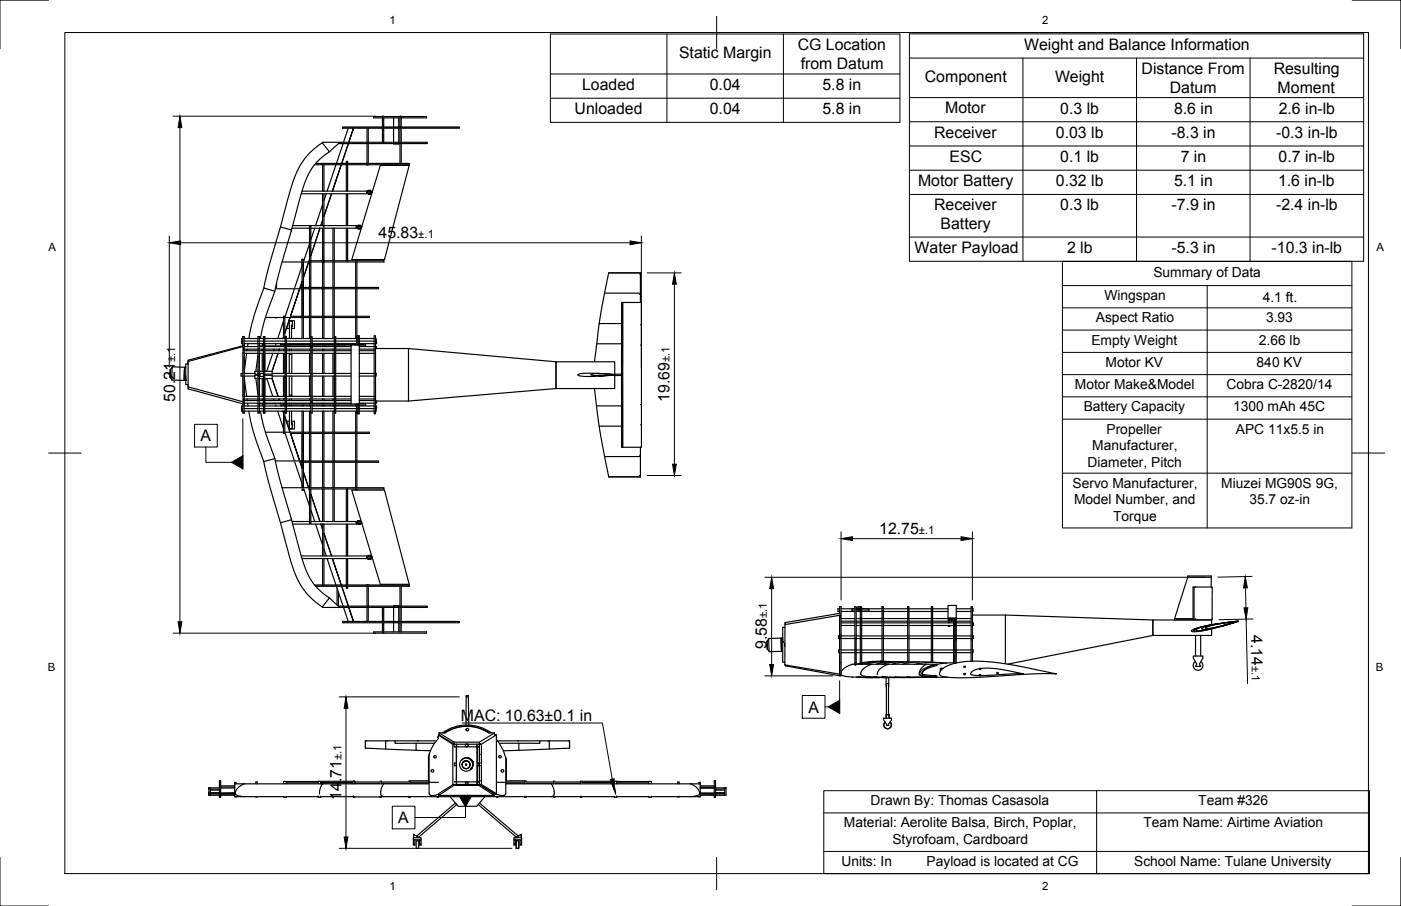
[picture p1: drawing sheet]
<svg xmlns="http://www.w3.org/2000/svg" width="432mm" height="279mm" viewBox="0 0 432 279" stroke-linecap="round" stroke-linejoin="round" font-family="sans-serif">
<!-- layer: Visible -->
<g fill="none" stroke="#000" stroke-width=".36">
<path d="M105.6 39.2h36v.3h-36zM107.3 39.5l-1.4 4.4M108.9 39.5l-1.4 4.4 1.4-4.4M113.1 39.5v4.4M113.5 39.5v4.4M117.9 35.9h-2.7v.4h2.7M117.9 39.2v-3.4h.4v3.4M117.9 39.5v4.4M118.3 35.9h13.1v.4h-13.1M118.3 39.5v4.4M121.3 36.3v2.9M121.3 39.5v4.4"/>
<path d="M122.9 36.3v2.9M122.9 39.5v4.4M123.3 35.9h.4M123.3 36.3v2.9M123.3 39.5v4.4M123.7 36.3v2.9M123.7 39.5v4.4M93.1 58.9h20v.3l-.1 .6h-20.2M97.3 50.4h28.9v.4h-29.3M99.3 44l2.2 2.8a19 19 0 0 0-8.5 12.5l-3.1 11.6-3.5-.9M99.3 44l.2-.1h5.3l-3.3 2.9M99.3 44a22.4 22.4 0 0 0-9.7 14.3l-6.9 24.6a82 82 0 0 1-4.1 13.6l-1.9 7.9"/>
<path d="M99.4 50.8v8.1M99.4 59.8v9.8M99.8 59.8v9.8h-.3M99.8 50.8v8.1M100.6 59.8l-.8 2.1M102.2 59.8l-2.4 6.9M103.5 50.8l-2.7 8.1M104.8 43.9h26.9v.4h-27.4M105.2 50.8l-2.8 8.1 2.8-8.1M105.7 44.3l-2 6.1M106.7 50.4v-.6h.4v.6M106.7 50.8v8.1"/>
<path d="M106.7 59.8v9.8M107.1 50.8v8.1M107.1 59.8v9.8M107.4 44.3l-2.1 6.1M113 59.5h.1M113.1 59.1h.1M113.1 50.8h.4M113.1 44.3v6.1M113.2 58.9l-.1 .8 .6 .2M113.5 44.3v6.1M113.7 59.7h.6M113.7 58.7h.6l-.6 .1"/>
<path d="M113.7 58.7l-.5 .2M113.7 58.8l-.4 .2a.46 .46 0 0 0 .4 .7h.6M113.7 59h.6v.6h-.6zM113.8 59.9h.4M113.8 58.8h.1M113.8 59h.1M114.2 58.8h.1M114.2 59h.1M114.3 59.7l-.6 .2M114.3 59.5h.3M114.3 59.1h.5M114.6 59.5l-3.1 10.4"/>
<path d="M114.8 59.1l-.2 .4M114.8 59.1l2.4-8.1h8.9l-7.6 29.1h-10.1l3-9.8M121.3 44.3h1.6M123.3 44.3v6.1M123.7 44.3v6.1M89.9 70.9l-3.3 10.9-1.9 8M90 70.4h5.4M90.2 69.6h9.3M95.4 69.8h.4v10.6h-.4zM95.4 75.1l-1.8 5.3M97 70.4l-1.2 3.6M98.6 70.4l-2.8 8.4"/>
<path d="M99.4 67.9l-.5 1.7M99.4 63.1l-2.1 6.5M99.5 69.6h.3v10.8h-.4l.1-10h-3.7M99.8 69.6h10v.2M102.6 70.4v10M103 70.4v10M106.7 70.4v10M107.1 70.4v10.1M109.7 70.3h.3M109.8 69.8h.2M109.8 69.8l-.1 .6h-9.9M110.6 70.5h.5"/>
<path d="M110.6 69.5l.5-.1-.5 .2M110.6 69.6h.1M110.6 69.4l-.6 .3v.7l.6 .3 .5-.2M110.6 69.6l-.5 .5 .5 .4M110.6 69.8h.5v.6h-.5zM111.1 70.3h.3M111.1 69.9h.4M111.5 69.9l-.1 .4M81.3 88.9l3.4 .9-3 8.3-1.4 6.3M81.8 97.9h5.6M84.8 97.9h.4M85.2 87.2v1.4"/>
<path d="M86.9 80.8h8.5M87.4 99.1l-1.8 5.3M89.1 98.9h1.7v2.4h-.9M89.4 97.9l-1.6 4.8M89.5 97.5h24.3v.4h-26M90.7 89l-2.8 8.5M92.4 89l-2.9 8.5 2.9-8.5M93.1 80.8v7.8M93.1 89v8.5M93.1 97.9v6.5M93.1 86.8l-.6 1.8h24.2v.4h-31.8M93.1 80h.4v.4"/>
<path d="M93.1 82l-2.2 6.6M93.5 80h-.4v.4M93.5 97.9v6.5M93.5 80.8v7.8M93.5 89v8.5M95.1 80.8l-1.6 4.8M95.4 80.4h.4v.6h-.4zM95.4 80v.4M95.4 81v7.6M95.4 89v8.5M95.4 97.9v6.5M95.8 80.4h3.6"/>
<path d="M95.8 80.8h3.6M95.8 81v7.6M95.8 89v8.5M95.8 97.9v5.9M99.4 80.4h.4v.5h-.4zM99.4 88.6v-7.7h.4v7.7M99.4 89v8.5M99.4 97.9v6.5M99.8 80.4h7.3M99.8 89v8.5M99.8 97.9v6.5M102.6 80.8v7.8"/>
<path d="M102.6 89v8.5M102.6 97.9v6.5M103 80.8v7.8M103 89v8.5M103 97.9v6.5M107.1 80.4h11.2v.4h-18.5M109.6 80.1v.3M109.6 80.8v7.8M109.6 89v8.5M109.6 97.9v6.5M110 80.1v.3M110 80.8v7.8"/>
<path d="M110 89v8.5M110 97.9v5.7M186.4 90.4h11M191.6 99.8h.2v.4h-.2zM191.6 99.8h-6.9l-1.5 11.8M191.8 93.3v44.6M192 93.3v44.6M197.1 90.8h.2M197.2 84.5h.1M197.4 93.3v-9.1h-9.8l-2.9 15.6M197.4 93.3h.3v44.6h-.3M197.4 93.3h-5.8v16.3v28.3h5.8"/>
<path d="M52.4 115h-.2v.3h.2M52.6 114l-.1 2.3M53.1 113.1a4.1 4.1 0 0 0-.1 4.1l4.3 .1M53.1 113.1l3.8 .2M53.1 113.1l-.1 4.1M56.9 113.3h.4M56.9 113.3l-.1 4M57.3 115.9v1.3M57.8 118.6l.2 .5M58 119.9l.1-.6-.1 .6 16.8 4.6 .2-.6M58 112.2h-.7v6.4h.7M58 111.6l-.2 .6"/>
<path d="M74.8 104.4h-.3v.8M74.8 103.8h.4v23.6h-.4v-3M74.8 103.8v2.9M74.8 108.7v13.5M74.8 105.2h-.4v.8h.4M74.8 115.2h-.5v.8h.5M74.8 103.8h.1M74.9 106.8v1.9M75 106.8l-.1-.2-16.9 4.5 .1 .4-.1-.4M75 107.8l-.1-1-16.9 4.7v7.8l16.9 4.6 .1-.9M75 107.1l.1 .2M75.1 107.3h-.1"/>
<path d="M75.2 103.8l.1 .6h4.2M75.2 111.6h.1M75.2 119.6h.1M75.2 105.2h4.3M75.3 116.5l.7 5.7M75.3 119.6v2.6h4.2M76 109l-.7 5.7M76.2 107.7l-.1 .5M76.4 106l-.1 .9M78.5 116h-3.2v3.6M78.9 116.7l.6 4.9M79.5 109h-4.2v6.2h3.2"/>
<path d="M79.5 115.7h-1v1h1M79.5 109.6l-.7 4.9M79.5 106h-4.2v.9h4.2M79.5 107.7h-4.2v.5h4.2M79.5 114.5h-1v.9h1M79.9 103.8v23.6M79.9 115.1v.3v-.2M79.9 115.1h1.3M79.9 116.7h1.3M79.9 111.6h.1M79.9 119.6h.1M79.9 116.1v.6"/>
<path d="M79.9 105.2h1.3M79.9 103.8h-.4v23.6h.4v-.6h1.3M79.9 116.7v5.5h1.3M79.9 106.7h.9M79.9 103.8v.6h1.3M79.9 115.1v1M79.9 115.9v-.2v.4h1.3M80 106l-.1 .6M80.8 106.9v-.6h.4v.6M80.8 107.7v.5M80.8 109v5.5M80.8 116.7v5.5"/>
<path d="M81.2 107.7v.5M81.2 109v5.5M81.2 116.7v5.5M81.2 103.8h.4v3.2h-.4zM81.2 109h-1.3v5.5M81.2 107h.4v17.1h-.4zM81.2 114.5h-1.3v.6M81.2 106h-1.3v.9h1.3M81.2 107.7h-1.3v.5h1.3M81.6 115.7h2.3v1h-2.3v5.5h6.3M81.6 111.6h.1M81.6 119.6h.1"/>
<path d="M81.6 105.2h6.3M81.6 106.7h5.8M81.6 103.8v.6h6.3M82.2 116.7l1.9 5.5M83.8 116.7l1.9 5.5M83.9 116h4M83.9 115.2h4M84.1 109l-1.9 5.5M84.5 107.7l-.2 .5M84.8 106.7v.2M85.1 106l-.1 .3M85.7 109l-1.9 5.5"/>
<path d="M86.1 107.7l-.1 .5M86.5 106.7l-.1 .2M86.7 106l-.1 .3h.8M87.4 106v.3h.4M87.4 104.4v-6.9h.4v6.9M87.4 107.7v.5M87.4 109v6.2M87.4 116v6.2M87.4 103.9l-.2 .5M87.8 106.3h-.4v.6M87.8 106.3h.1M87.8 106.7h.1"/>
<path d="M87.8 106v.9M87.8 107.7v.5M87.8 109v6.2M87.8 116v6.2M87.9 103.8h.4v3.2h-.4zM87.9 109h-6.3v5.5h2.3v.9h-2.3M87.9 107h.4v17.1h-.4zM87.9 106h-6.3v.9h6.3M87.9 107.7h-6.3v.5h6.3M88.3 106.3h7.5M88.3 106.7h7.5M88.3 104.4h7.5"/>
<path d="M88.3 116h7.5M88.3 115.2h7.5M88.3 108.2h7.5M88.3 109h7.5M88.3 106.9h7.5M88.3 107.7h7.5M88.3 105.2h7.5M88.3 106h7.5M88.4 100.9v.4h.8M89.2 116v5.8h.7v-5.8M89.2 100.8v-1.8h.9v1.8M89.2 115.2v-5.8h.7v5.8"/>
<path d="M89.2 100.2v4.2M89.2 106v.3M89.2 106.7v.2M89.2 107.7v.5M89.2 109v.4M89.9 100.2v4.2M89.9 106v.3M89.9 106.7v.2M89.9 107.7v.5M89.9 109v.4M93.1 106v.3M93.5 106v.3"/>
<path d="M95.4 106v.3M95.4 106.7v.2M95.4 107.7v.5M95.4 109v6.2M95.4 116v6.2M95.8 103.8h.4v3.2h-.4zM95.8 107h.4v17.1h-.4zM96.2 106.3h6.9M96.2 106.7h6.9M96.2 104.4h6.9M96.2 116h6.9M96.2 115.2h6.9"/>
<path d="M96.2 108.2h6.9M96.2 109h6.9M96.2 106.9h6.9M96.2 107.7h6.9M96.2 105.2h6.9M96.2 106h6.9M99.4 106v.3M99.4 106.7v.2M99.4 107.7v.5M99.4 109v6.2M99.4 116v6.2M99.8 106v.3"/>
<path d="M99.8 106.7v.2M99.8 107.7v.5M99.8 109v6.2M99.8 116v6.2M102.6 106v.3M102.6 106.7v.2M102.6 107.7v.5M102.6 109v6.2M102.6 116v6.2M103 106v.3M103 106.7v.2M103 107.7v.5"/>
<path d="M103 109v6.2M103 116v6.2M103.1 103.8h.4v3.2h-.4zM103.1 107h.4v17.1h-.4zM103.5 106.3h6.4M103.5 106.7h4.7M103.5 104.4h6.4M103.5 116h4.7M103.5 115.2h4.7M103.5 108.2h4.7M103.5 109h4.7M103.5 106.9h4.7"/>
<path d="M103.5 107.7h4.7M103.5 105.2h6.4M103.5 106h6.4M108.2 106.4h2.5v18.2h-2.5zM109.6 106v.3M109.9 106.4v-2.8h.4v2.8v-2.8h.4v2.8M110.7 106.3h2v.4h-2M110.7 104.4h4.6M110.7 116h4.6M110.7 115.2h4.6M110.7 108.2h4.6M110.7 109h4.6"/>
<path d="M110.7 106.9h4.6M110.7 107.7h4.6M110.7 105.2h4.6M110.7 106h4.6M115.7 107.5v16.2h10.2M115.7 104.4h.2v.8M115.7 115.2h.2v.8h-.2M115.7 107.5v-3.9h-.4v24h.4v-3.9M115.7 106.9h.4v.6M115.7 105.2h.4v.8h-.4M115.7 107.5h10.2M125.9 107.5l45.5 4.1v8.2l-45.5 3.9z"/>
<path d="M182.1 115.5l2.3-.3 5 .3-5.8 .3-1.2-.1zM183.2 119.8a215.8 215.8 0 0 0 4.4 27.2h9.8v-9.1M183.9 106h7.7M184.5 115.9l5.2-.4-5.5 .4M185.2 115.2h-6.2a.64 .64 0 0 0-.9 .5l1.6 .4h2.9l6.7-.6M185.3 115.2l-1.2-.1 5.6 .4M189.5 115.8h2.1M189.5 115.4h2.1M189.5 115.5v-3.9h-18.1v8.2h18.1v-4.2M191.6 106h.2v.4h-.2zM197.4 106.4h.2M197.4 100.2h.2"/>
<path d="M74.5 126v.8h.3M74.8 125.2h-.4v.8h.4M74.9 122.1v1.8M75.2 127.4h.1M75.2 126h4.3M76.1 123l.1 .5M76.3 124.3l.1 .9M76.7 126.8l1.4 6.4 3.2 9.1M79.5 126.8h-4.3l.1 .6M79.5 123h-4.2v.5h4.2M79.5 124.3h-4.2v.9h4.2M79.9 126h1.3"/>
<path d="M79.9 124.5h.9M79.9 124.6l.1 .6M80.3 126.8l1.4 6.2 3 8.4M80.8 124.3v.6h.4v-.6M80.8 123v.5M81.2 123v.5M81.2 124.1h.4v3.3h-.4zM81.2 123h-1.3v.5h1.3M81.2 124.3h-1.3v.9h1.3M81.6 126h6.3M81.6 124.5h5.8M81.8 133.3h5.6"/>
<path d="M84.3 123l.2 .5M84.8 124.3v.2M85 124.9l.1 .3M85.6 126.8l1.8 5.3M86 123l.1 .5M86.4 124.3l.1 .2M87.2 126.8l.2 .5M87.4 124.9h-.8l.1 .3M87.4 126.8v6.9h.4v-6.9M87.4 124.3v.6h.4M87.4 123v.5M87.8 133.3h26v.4h-24.3"/>
<path d="M87.8 124.9h-.4v.3M87.8 124.9h.1M87.8 124.5h.1M87.8 123v.5M87.8 124.3v.9M87.8 128.5l1.6 4.8M87.9 124.1h.4v3.3h-.4zM87.9 126.8h-6.3v.6M87.9 123h-6.3v.5h6.3M87.9 124.3h-6.3v.9h6.3M87.9 133.7l2.8 8.5M88.3 124.9h7.5"/>
<path d="M88.3 124.5h7.5M88.3 126.8h7.5M88.3 122.2h7.5M88.3 123h7.5M88.3 125.2h7.5M88.3 126h7.5M88.3 123.5h7.5M88.3 124.3h7.5M89.2 130.4v1.8h.9v-1.8M89.2 121.8v.4M89.2 123v.5M89.2 124.3v.2"/>
<path d="M89.2 124.9v.3M89.2 126.8v4.2M89.2 129.9h-.8v.4M89.9 129.9h.9v2.4h-1.7M89.9 121.8v.4M89.9 123v.5M89.9 124.3v.2M89.9 124.9v.3M89.9 126.8v4.2M93.1 124.9v.3M93.1 126.8v6.5M93.1 133.7v8.5"/>
<path d="M93.5 124.9v.3M93.5 126.8v6.5M93.5 133.7v8.5M95.4 123v.5M95.4 124.3v.2M95.4 124.9v.3M95.4 126.8v6.5M95.4 133.7v8.5M95.8 124.1h.4v3.3h-.4zM95.8 127.4v5.9M95.8 133.7v8.5M96.2 124.9h6.9"/>
<path d="M96.2 124.5h6.9M96.2 126.8h6.9M96.2 122.2h6.9M96.2 123h6.9M96.2 125.2h6.9M96.2 126h6.9M96.2 123.5h6.9M96.2 124.3h6.9M99.4 123v.5M99.4 124.3v.2M99.4 124.9v.3M99.4 126.8v6.5"/>
<path d="M99.4 133.7v8.5M99.8 123v.5M99.8 124.3v.2M99.8 124.9v.3M99.8 126.8v6.5M99.8 133.7v8.5M102.6 123v.5M102.6 124.3v.2M102.6 124.9v.3M102.6 126.8v6.5M102.6 133.7v8.5M103 123v.5"/>
<path d="M103 124.3v.2M103 124.9v.3M103 126.8v6.5M103 133.7v8.5M103.1 124.1h.4v3.3h-.4zM103.5 124.9h6.4M103.5 124.5h4.7M103.5 126.8h6.4M103.5 122.2h4.7M103.5 123h4.7M103.5 125.2h6.4M103.5 126h6.4"/>
<path d="M103.5 123.5h4.7M103.5 124.3h4.7M109.6 124.9v.3M109.6 126.8v6.5M109.6 133.7v8.5M109.9 124.6v3h.4v-3v3h.4v-3M110 127.6v5.7M110 133.7v8.5M110.7 124.5h2v.4h-2M110.7 126.8h4.6M110.7 122.2h4.6M110.7 123h4.6"/>
<path d="M110.7 125.2h4.6M110.7 126h4.6M110.7 123.5h4.6M110.7 124.3h4.6M115.7 125.2h.4v.8h-.4M115.9 126v.8h-.2M116.1 123.7v.6h-.4M183.9 125.2h7.7M184.7 131.4h6.9M191.6 124.8h.2v.4h-.2zM191.6 131h.2v.4h-.2zM197.4 124.8h.2"/>
<path d="M197.4 131h.2M81.3 142.3l1.4 6 4.7 16.5a63.1 63.1 0 0 0 4.7 14.6 20.1 20.1 0 0 0 7.2 7.8M84.7 141.4l-3.4 .9M84.7 141.4l1.9 8 3.3 10.9M84.9 142.2h31.8v.4h-24.2l.6 1.8M86.9 150.4h31.4v.4h-11.2M90.9 142.6l2.2 6.6M92.4 142.2l-2.9-8.5 2.9 8.5M93.1 150.8v.4h.4v-.4M93.1 142.6v7.8M93.5 142.6v7.8M93.5 145.6l1.6 4.8"/>
<path d="M93.6 150.8l1.8 5.3M95.4 150.8h.4v10.6h-.4zM95.4 150.8v.4M95.4 142.6v7.8M95.8 150.8h11.3M95.8 142.6v7.8M95.8 152.4l2.8 8.4M95.8 157.2l1.2 3.6M99.4 142.6v7.8M99.4 150.8v10M99.8 142.6v7.8M99.8 150.8v10"/>
<path d="M102.6 142.6v7.8M102.6 150.8v10M103 142.6v7.8M103 150.8v10M106.7 150.8v10M107.1 150.7v10.1M109.6 142.6v7.8M109.6 150.8v.4M110 142.6v7.8M110 150.8v.4M186.4 140.8h11M197.1 140.4h.2"/>
<path d="M197.2 146.6h.1M86.4 161.2l3.5-.9 4 14.5a17.2 17.2 0 0 0 7.6 9.6l-2.2 2.8M90 160.8h5.4M90.2 161.6h9.3M92.8 171.5h20.2l.1 .5v.3h-20M95.8 160.8h13.9l.1 .6v.2h-10M97.3 161.6l2.1 6.5M98.9 161.6l.5 1.7M99.4 161.6v9.9M99.4 172.3v8.1M99.5 161.6h.3v9.9M99.8 172.3v8.1"/>
<path d="M99.8 164.5l2.4 7M99.8 169.3l.8 2.2M100.8 172.3l2.7 8.1M106.7 161.6v9.9M106.7 172.3v8.1M107.1 161.6v9.9M107.1 172.3v8.1M109.7 160.9h.3M109.8 161.4h.2M110.6 160.7l.5 .1zM110.6 160.5l.5 .2M110.6 161.6h.1"/>
<path d="M110.6 160.5l-.6 .3v.7l1.1 .2-.5-.1M110.6 160.7l-.5 .4 .5 .5M110.6 160.8h.5v.6h-.5zM111.1 160.9h.3M111.1 161.3h.4M111.4 160.9l.1 .4M111.4 160.9l-3-9.7h10.1l7.6 29h-8.9l-2.4-8.1M111.5 161.3l3.1 10.4M113 171.7h.1M113.1 172.1h.1M113.7 171.5h.6M113.7 171.3l.6 .2"/>
<path d="M113.7 172.4h.6l-.6 .1M113.7 171.5h.1M113.7 171.3l-.6 .2v.8l.6 .2M113.7 171.6h.6v.6h-.6zM113.8 171.3h.4M113.8 171.3h.1M113.8 172.2h.1M114.2 171.3h.1M114.2 172.2h.1M114.3 171.5l-.3 .1a.45 .45 0 0 0-.8 .2 .45 .45 0 0 0 .5 .6M114.3 171.7h.3M114.3 172.1h.5"/>
<path d="M114.6 171.7l.2 .4M366.1 178l-4.1 13.2h5.7v-10.2h5.9v10.2h-5.1M366.1 178h7.2M366.1 178v-.4h7.2v3.4M96.9 180.4h29.3v.4h-28.9M99.3 187.2l.2 .1M101.5 184.4l3.3 2.9h-5.3M103.7 180.8l2 6.1M103.9 181.4v5.2M104.3 182.6v4.3h27.4v.4h-26.9M105.2 180.4l-2.8-8.1 2.8 8.1M105.3 180.8l2.1 6.1"/>
<path d="M105.6 191.6h36v.4h-36zM105.9 187.3l1.4 4.3M106.7 180.8v.6h.4v-.6M108.9 191.6l-1.4-4.3 1.4 4.3M113.1 180.4h.4M113.1 180.8v6.1M113.1 187.3v4.3M113.5 180.8v6.1M113.5 187.3v4.3M117.9 194.9h-2.7v.4h2.7M117.9 192v3.3h.4v-3.3M117.9 187.3v4.3"/>
<path d="M118.3 194.9h13.1v.4h-13.1M118.3 187.3v4.3M121.3 186.9h1.6M121.3 187.3v4.3M121.3 192v2.9M122.9 187.3v4.3M122.9 192v2.9M123.3 180.8v6.1M123.3 187.3v4.3M123.3 192v2.9M123.7 180.8v6.1M123.7 187.3v4.3"/>
<path d="M123.7 192v2.9M236.3 198.8h-.2v.3l.3 .1M236.3 197.8h.2M236.4 197.8v2.4M236.9 196.9a4.7 4.7 0 0 0-.3 3.3M237 196.9l.1 4.1M240.7 196.8l-3.8 .1M240.8 196.8l.1 4M241.2 198v.2M241.2 198v.1M241.2 198h.1M241.2 196.8h-.5"/>
<path d="M241.2 196.9v1.1M241.9 198.4v.8M241.9 193.4h-.7v10.8h.7M258.8 189.8v6.3h-.4v.8h.4M258.8 189.1v-2h.4v9.7h-.4v-5.7M258.8 187.7h-.5v.9h.5M259 189.8l-17.1 2.8v12.4l16.9 2.9v-11.1M259 189.8l-.1-.7-16.9 2.9 .1 .6-.1-.6M259 189.8v.8M259.2 196.8v11.6h-.4v-.6M259.2 188.6h4.3M259.2 187.7h4.3"/>
<path d="M259.2 190.8h4.3M259.2 191.6h4.3M259.2 196.1h4.3M259.2 196.9h4.3M259.2 192.1h4.3M259.2 192.9h4.3M262.5 187.8v.6h1M263.5 196.8h.4v7.6v.6l-.4 .2zM263.5 196.8v-9.7h.4v9.7M263.9 188.6h1.3M263.9 190.8h1.3M263.9 191.6h1.3"/>
<path d="M263.9 196.1h1.3M263.9 196.9h1.3M263.9 192.1h1.3M263.9 192.9h1.3M263.9 188.4h1.3M264.6 188.4h.1M264.6 187.1l.6 .4M265.2 187.1h.4v3.7h-.4zM265.2 196.8v-6h.4v6M265.2 188l-.6 .4M265.2 187.6a.65 .65 0 0 0-.8-.5 .65 .65 0 0 0-.5 .7M265.2 188.1l-.6 .3"/>
<path d="M265.6 188.6h6.2M265.6 190.8h6.2M265.6 191.6h6.2M265.6 196.1h6.2M265.6 196.9h6.2M265.6 192.1h6.2M265.6 192.9h6.2M271.8 187.1h.5v3.7h-.5zM271.8 187.7l-6.2 .1h2.2v.6h-2.2M271.8 196.8h.5M272.3 190.8v13.2h1.2M272.3 190.8h-.5v13.2"/>
<path d="M272.3 188.6h7.5M272.3 187.7h7.5M272.3 190.8h7.5M272.3 191.6h7.5M272.3 196.1h7.5M272.3 196.9h7.5M272.3 192.1h7.5M272.3 192.9h7.5M279.8 187.1h.4v3.7h-.4zM279.8 196.8h.4M280.2 190.8v13.3l-.8 .1M280.2 190.8h-.4v13.3"/>
<path d="M280.2 188.6h6.8M280.2 187.7h6.8M280.2 190.8h12M280.2 191.6h6.8M280.2 196.1h6.8M280.2 196.9h6.8M280.2 192.1h6.8M280.2 192.9h6.8M287 190.8v13.4M287 187.1h.4v3.7h-.4zM287 196.8h.4M287.4 190.8v13.4"/>
<path d="M287.4 188.6h4.8M287.4 187.7h4.8M287.4 191.6h4.9M287.4 196.1h6.5M287.4 196.9h6.5M287.4 192.1h6.5M287.4 192.9h6.5M292.2 190.6h2.5v.2h-2.5zM292.2 190.6v-3.9h2.5v3.9M292.3 190.8v1.3M292.3 192.9v.3h.4v-.3M292.3 190.8h1.3v.3h-1.3z"/>
<path d="M292.7 191.6h1.2M292.7 191.1v1M293.3 191.1v.5M293.9 197.3v7.1M294.7 197.3h-.8v-6.4h.4v13.5v-13.5h.4v13.5M294.7 190.9l-1.1-.1v.3h.3M294.7 188.6h4.6M294.7 187.7h4.6M294.7 190.8h4.6M294.7 191.6h4.6M294.7 196.1h4.6M294.7 196.9h4.6"/>
<path d="M294.7 192.1h4.6M294.7 192.9h4.6M299.3 197.3h.4v6.6M299.7 187.7h.2v.9h-.2M299.7 189.7v-2.6h-.4v16.8M299.7 196.1h.3v.8h-.3M299.7 192.1h.3v.8h-.3M309.9 189.7h-10.2v7.6M355.3 191.2h18.1v1.5l-3.9 .8-2.1 .8a.3 .3 0 0 0-.2 .4 .3 .3 0 0 0 .5 .1l2.5-.2 3.2-.7v2.1h-18.1zM362 190.8h5.7M368 194.3l2.8-1.1 4.7-.9-4.2 .8-2.3 .8a.34 .34 0 0 0-.4 .4 .34 .34 0 0 0 .6 .2l1.9-.1 4.6-1.1-4.6 1.1-2.5 .3a.36 .36 0 0 1-.5 0 .36 .36 0 0 1-.1-.4zM368 181v10.2h.5v-.4"/>
<path d="M368.5 196v6.3M370.1 196v6.3M371.6 193.5l3.5-1 6.2-.9-5.6 1.7-3.3 .5a.49 .49 0 0 1-.8-.2zM375.7 193.3l-2.3 .6M381.1 191.6l-7 1-3 .8a.52 .52 0 0 0-.7 .6l1.2 .1 2.1-.3 7.4-2.1-5.4 1.6M381.2 191.6l-7.8 1.1M381.3 191.6h.1M381.3 191.6l-5.6 1.7-3.3 .5a.49 .49 0 0 1-.8-.2l1.1-.6 2.4-.5 6.2-.9M381.4 191.7l-5.3 1.5M381.4 191.6h.3l-5.5 1.6M381.7 191.6h-.1M143.7 214.9h.6"/>
<path d="M143.7 214.9v-.4h.6l.2 9.1M143.7 214.9l-.1 8.7M236.4 200.2h.1M236.6 200.2l.5 .8M241.2 200.8l-4.1 .2M241.9 205l.2 .1M241.9 205.1h.2M242.1 205.3h.1M242.1 205.1v.2M242.1 205.1v.2l16.7 3.1M258.8 200.4h-.3v.9h.3M258.8 204.4h.1"/>
<path d="M259.2 208.1l2.2 .6 4 .1M259.2 201.3h4.3M259.2 200.4h4.3M263.5 204.9a5.1 5.1 0 0 0-4.3 2.3M263.9 201.3h1.3M263.9 200.4h1.3M263.9 204.9h4.8M264 208.8h.3M264.1 208.8l4.9 .2M264.5 208.7l6.7 .3M265.1 204.9l.1-8.1h.4v8.1M265.2 204.5l-1.2 .4"/>
<path d="M265.6 201.3h6.2M265.6 200.4h6.2M265.9 208.8h2.7M267.9 208.7l5.8 .3M268.7 204.9l-2.3 1.1-.7 .7-.4 .8 .1 .6 .4 .2 2.5 .5M268.7 204.9h5.1M268.9 208.8h1.6M269.3 208.7l6.6 .3M271 208.8h2.5M271.4 204l-3.4 .3-2.4 .5M271.4 203.9h.4v.4h-.4zM271.7 203.9l-3.2 .1-2.9 .4"/>
<path d="M271.8 203.9h.1M271.9 208.6l2.5 .3h4.6M272.3 203.9l2.1 .1M272.3 201.3h7.5M272.3 200.4h7.5M273.1 209l.1 2.8M273.2 211l.3-.2 .4 .2M273.2 211v9.4M273.8 211v9.4M273.9 209l-.1 2.8M274.2 208.8h6.5M275.6 204.1l-5.5 .1-3.3 .7"/>
<path d="M275.9 208.7l7.3 .2M277.5 204.3l-.4 .1M278.2 204.1l-4.9 .1-3.3 .7M279.4 204.1l-4.4 .2-3.1 .6M279.5 208.7l2.7 .2 5.3-.1M280.2 201.3h6.8M280.2 200.4h6.8M283.4 204.1l-4.5 .1-4 .7M285.5 204.9h-9.4a4.9 4.9 0 0 0-5.7 2.7l.1 .4M285.5 204.9l-1.4 1.1-.6 .9-.2 .8 .1 .5 .5 .3 1.6 .3h-4.2M285.5 204.9h3.2v.4l-3.2 1-1.2 .9-.2 .6 1.2 .3 3.4 .3v.4l-3.8-.3-1.1-.3-.3-.4 .3-.8 1.2-.9 3.7-1.2M285.5 208.8h2.3"/>
<path d="M287.4 201.3h6.5M287.4 200.4h6.5M287.9 208.3h.4v.4h-.4zM288.4 204.3l-5.1-.2-5.2 .8M289.9 206.1v.9v-.9h.7M290.3 206.4l1.2-.9 2.1-.8 3-.6 2.4-.2a102.8 102.8 0 0 1 23.6 3.3l2.9 .6h-7l-19.4 1.2-7.3-.2a2.09 2.09 0 0 1-2.3-.9l.2-.7zM291.7 204.5l-5.4-.2-4.3 .6M294.7 201.3h4.6M294.7 200.4h4.6M294.9 204.4l-3.8 .1a8.8 8.8 0 0 0-6.5 2.5l-.3 .6a.83 .83 0 0 0 1.1 .9l2.2 .3h4.4M297.1 205.5h.4v.3h-.4zM297.1 207.7h.4v.4h-.4z"/>
<path d="M299.4 207.2l.8-.5 1.3-.4 2.9-.3 3.9 .4 7.1 1.4-13.1 .6-2.6-.2a.49 .49 0 0 1-.5-.4 .49 .49 0 0 1 .2-.6zM299.7 200.4h.2v.9h-.2M301.8 208h.4v.4h-.4zM301.8 206.1h.4v.4h-.4zM307.2 207.4h.4v.4h-.4zM309.9 204.7v-15l45.4 1.5v4.8l-44.7 8.8M367.8 202.3h2.9v.6l-1 1.9 .4 .7h-1.7l.5-.7-1.1-1.9zM368.4 204a1.49 1.49 0 0 0-.3 2.2 1.49 1.49 0 0 0 2.2 0 1.49 1.49 0 0 0-.2-2.2M113 228.5h.1M118.9 228.5v2.5M121.8 228.5v.7h12.1M128.2 229.2v2.2l4.5 .1"/>
<path d="M132.2 232.7v8.6h2.9M134.5 228.5h-21.9v2.2l15.6 .7M134.9 227.3l.2 .2M135.1 227.1l-.2 .2M135.1 227.5h.1M135.1 226.7v1a12.9 12.9 0 0 0-3 5.6v7.5M135.3 226l4.7 2.9v.6l-4.7-2.9zM135.3 226h1.9a12.1 12.1 0 0 1 13.4 0h1.8M135.6 226.8v.1M139 228.9l1 .6v.7M139.6 229.6v12.4h.6M140 228.9h7.8"/>
<path d="M140.1 235.3v.8M140.7 236.1v4.7M140.7 230.3h6.3v10.8h-6.3zM140.7 229.5v.8h-.7M140.7 230.6v4.7M140.7 235.3h-.6v.8h.6M140.7 232.3v.2M142.2 234.4a2.03 2.03 0 0 1 2.9-.2 2.03 2.03 0 0 1 .1 2.9M142.8 235a1.2 1.2 0 0 1 1.7 0 1.2 1.2 0 0 1 0 1.7M143.3 224h-.3M143.5 229.5h.8v.8h-.8zM143.5 235.7h.3l-.1 .3"/>
<path d="M144.4 233.7l.8 .5 .5 .8M144.5 224h.1M144.6 224h.6M145.2 237.1l-.1 .2M145.6 234.7l.1 .2M145.6 236.6l-.7 .8M145.6 236.6h.1M145.6 236.5l-.4 .6M145.6 236.5h.1M147 229.5v.8M147 236.1h.7M147 232.1h.1"/>
<path d="M147 230.3h.8v10.8M147 230.6l.1 4.7M147 235.3h.6M147 232h.1M147.1 236.1l-.1 4.7M147.7 235.3l-.1 .8M147.7 235.3v.8M147.8 229.5v12.4h.6l4.6 2.9M148 229.3l-.2 .2v.8h-.8M148 229.3l-.2 .2M148.4 229.5v12.4M150.9 226a12.5 12.5 0 0 0-14 0"/>
<path d="M151.4 226a12.8 12.8 0 0 0-15 0M152.4 226v.6h.6l-4.6 2.9h-.6l.2-.2M152.4 226l-4.6 2.9v.6l-8.2 .1-4.5-2.9h.3M153 226.6v18.2h-.2M153 228.1a14.5 14.5 0 0 1 2.9 5.6M153 227.4h.1M153.1 227.4l-.1 .1M153.3 228.5h22.2v2.2l-20.4 .8M155.9 233.7l.2 .4v6.7M155.9 233.7l-.1 11.2-.3 .3-1 .1-2.3-.5M159.9 229.2v2.2M166.4 228.5v.7h-12.5"/>
<path d="M169.3 228.5v2.5M175.1 228.5h.1M272.4 221.5h2.3v.6l-1 1.4 .2 .3h-.7l.2-.3-1-1.4zM273.1 220.4h1v1.1v-1.1h-1v1.1zM274.3 222.7a1.17 1.17 0 0 1 .1 1.7 1.17 1.17 0 0 1-1.7 0 1.17 1.17 0 0 1 .1-1.7M64.4 242.9v.1M64.4 243.1v2.1M64.4 242.9l.4 .1M64.4 244.2v.4M64.4 244.9l-.1 .4h3.3M64.8 243.1v2.1M64.8 244.6h2.8"/>
<path d="M64.8 243.7h2.8M64.8 244.5h2.8M64.8 244.9h2.8M64.8 243.4h2.8M67.6 240.8h.4v5.1h-.4zM67.6 243h-3.3l.1 .4M68 244.6h4.3h-4.3M68 243h4.3M68 245.3h4.3M68 242.7h4.3M68 242.3h4.3M68 244.9h4.3"/>
<path d="M72.3 241.7v-.4h.4v.4M72.7 245.6v.1M72.7 245.7h2.6M75.3 241.7h-3v4h.4M75.3 241.7h24.1a5 5 0 0 0-.9 3.2M75.3 241.7a3.3 3.3 0 0 0-2.7 3.2 8.4 8.4 0 0 0 5.4 .8h.9M78.9 241.7v-.5h.4v.5M78.9 245.6v.2l.4-.1M79.3 245.7h8.1M87.4 245.6v.2h.8v-.1M88.2 241h-.8v.7M88.2 241v.7"/>
<path d="M88.2 245.7h9.8M88.2 241h9.8M88.2 241.4h9.8M98 245.4v.4h.8v-.2M98.3 241h-.3v.7M98.8 241v.7M98.8 245.7h10.1M98.8 241.3h9.7M98.8 241.4h9.7M99.4 241.7h18.9M108.8 241.6v.1M108.9 245.5v.3h.4"/>
<path d="M108.9 240.9h.4v.8M108.9 240.9h.6v.3M108.9 240.9l-10.6 .1M108.9 241.2h-.4v.4h.4M108.9 245.4v.4h8.2v-.2M109.3 245.8h.1M109.3 241.2h7.8M109.3 241.6h7.8M117.1 240.9h.4v.8M117.5 245.6v.3l-.4-.1M117.5 241.2h8.5M117.5 245.7h.8"/>
<path d="M117.5 241.6h8.5M118.3 245.7h7.7M126 245.6v.3h.4v-.3M126.4 241v.7M126.4 241.2h5.8M126.4 241.5h5.8M127.4 259h.5v1.4h-.5zM127.4 259v-.7h2.4v.7M127.5 258.3v-1l1.7 1M127.9 259h1.4M128.3 259.3h.8v2.3h-.8zM128.4 257.8l12-10.1 .4 .4-11.8 10.1"/>
<path d="M129.3 259h.5v1.4h-.5zM132.1 241.2v.3M132.2 240.8h-6.2v.2M132.2 241.7h-13.9a2.99 2.99 0 0 0-.6 3.8l.6 .2M132.2 241.3v3.4M134.7 245.7v.2h.4v-.2M138.7 245.7l2.5 2.9h5.7l2.6-2.9M139.6 242l-4.5 2.8M139.8 242v.2l-4.6 3.1v-.3l-2.3 .3-.4-.2-.2-.4M139.8 242.2h7.8M140.1 241.1h.6v.8M140.1 241.9h.6"/>
<path d="M140.2 241.9v.1M140.7 240.8h.1M140.7 241.9h6.3M143.5 241.1h.8v.8h-.8zM143.5 241.9h.8M143.9 245.7h.4M143.9 245.7l-17.5 .1M143.9 245.7h.2v-.4v.4h.2M144.3 245.7h17.5M147 241.9h.8l4.6 2.9M147 240.8h.1M147.4 248.1l11.8 10.1"/>
<path d="M147.6 241.9v.3l4.7 3.1M147.8 241.1v.8l4.3 2.7M147.8 241.1h-.8v.8M147.8 247.7l11.9 10.1M149.9 243.3h.1M152.3 244.8v.5h-17.1M153 241.3h2.9M153 245.7v.2h.4v-.2M155.9 240.8h6.3v.2M155.9 241.7h14a3.1 3.1 0 0 1 .5 3.8l-.5 .2h-7.7M155.9 241.2h5.9M155.9 241.5h5.9"/>
<path d="M156.1 241.2v.3M158.4 259h.5v1.4h-.5zM158.4 259v-.7h2.4v.7M158.9 259h1.4M158.9 258.3l1.8-1v1M159.1 259.3h.8v2.3h-.8zM160.3 259h.5v1.4h-.5zM161.8 241v.7M162.2 245.6v.3h-.4v-.3M162.2 241.2h8.4M162.2 241.6h8.4M169.9 241.7h18.8"/>
<path d="M169.9 245.7h.7M171 245.6v.3h-.4v-.3M171 240.9h-.4v.8M171 245.7h7.9M171 241.2h7.9M171 241.6h7.9M179.3 245.5v.3h-.4v-.2M179.3 245.7h10M179.3 241.3h10M189.3 241v.7M189.9 240.9h-11v.8M189.9 241h.2v.7"/>
<path d="M189.9 240.9v.1M190.1 245.4v.4h-.8v-.2M190.1 245.7h9.8M190.1 241h9.8M190.1 241.4h9.8M199.9 241h.8v.7M199.9 241v.7M200.7 245.7h8.2M200.7 245.6v.2h-.8v-.1M208.9 241.7v-.5h.4v.5M209.3 245.6v.2l-.4-.1M212.9 241.7h2.9v4h-.4"/>
<path d="M212.9 241.7h-24.2a4.7 4.7 0 0 1 1 3.2M212.9 241.7a3.3 3.3 0 0 1 2.7 3.2 8.4 8.4 0 0 1-5.4 .8h-.9M212.9 245.7h2.5M215.4 241.7v-.4h.4v.4M215.4 245.6v.1M215.8 243h4.3M215.8 245.3h4.3M215.8 242.7h4.3M215.8 242.3h4.3M215.8 244.6h4.3M215.8 244.9h4.3M220.1 240.8h.4v5.1h-.4z"/>
<path d="M220.5 243h3.3v2.3h-3.3M220.5 244.6h2.9M220.5 243.7h2.9M220.5 244.5h2.9M220.5 244.9h2.9M220.5 243.4h2.9M223.4 243.1v2.1M223.8 242.9v.1M223.8 242.9l-.4 .1M127.4 260.4v.2h.5v-.2M129.3 260.4v.2h.5v-.2M158.4 260.4v.2h.5v-.2"/>
<path d="M160.3 260.4v.2h.5v-.2"/>
<circle cx="113.9" cy="58.9" r=".22"/>
<circle cx="110.8" cy="69.7" r=".22"/>
<circle cx="110.8" cy="161.5" r=".22"/>
<circle cx="113.9" cy="172.3" r=".22"/>
<circle cx="264.6" cy="187.8" r=".24"/>
<circle cx="133.3" cy="237.7" r=".41"/>
<circle cx="134.1" cy="233.4" r=".39"/>
<circle cx="143.6" cy="235.8" r=".18"/>
<circle cx="143.6" cy="235.8" r="1.25"/>
<circle cx="143.6" cy="235.8" r="1.2"/>
<circle cx="143.7" cy="235.8" r="2.02"/>
<circle cx="144" cy="225" r=".41"/>
<circle cx="154.1" cy="233.4" r=".39"/>
<circle cx="154.9" cy="237.7" r=".41"/>
</g>
<g fill="#000">
<circle cx="113.7" cy="59.7" r=".18"/>
<circle cx="113.8" cy="59.6" r=".18"/>
<circle cx="114.2" cy="59.6" r=".18"/>
<circle cx="110.6" cy="70.5" r=".18"/>
<circle cx="81.3" cy="88.9" r=".18"/>
<circle cx="57.3" cy="117.2" r=".18"/>
<circle cx="79.9" cy="115.7" r=".18"/>
<circle cx="79.9" cy="115.4" r=".18"/>
<circle cx="79.9" cy="114.5" r=".18"/>
<circle cx="110.3" cy="104.4" r=".18"/>
<circle cx="110.3" cy="105.2" r=".18"/>
<circle cx="110.3" cy="106" r=".18"/>
<circle cx="110.3" cy="106.3" r=".18"/>
<circle cx="110.3" cy="124.9" r=".18"/>
<circle cx="110.3" cy="126.8" r=".18"/>
<circle cx="110.3" cy="125.2" r=".18"/>
<circle cx="110.3" cy="126" r=".18"/>
<circle cx="110.6" cy="160.7" r=".18"/>
<circle cx="113.7" cy="172.4" r=".18"/>
<circle cx="113.8" cy="172.4" r=".18"/>
<circle cx="113.8" cy="171.6" r=".18"/>
<circle cx="114.2" cy="171.6" r=".18"/>
<circle cx="114.2" cy="172.4" r=".18"/>
<circle cx="241.2" cy="198" r=".18"/>
<circle cx="242" cy="192" r=".18"/>
<circle cx="263.9" cy="187.7" r=".18"/>
<circle cx="263.9" cy="187.8" r=".18"/>
<circle cx="294.3" cy="196.1" r=".18"/>
<circle cx="294.3" cy="192.9" r=".18"/>
<circle cx="294.3" cy="191.1" r=".18"/>
<circle cx="294.3" cy="191.6" r=".18"/>
<circle cx="294.3" cy="196.9" r=".18"/>
<circle cx="294.3" cy="192.1" r=".18"/>
<circle cx="381.4" cy="191.6" r=".18"/>
<circle cx="381.4" cy="191.7" r=".18"/>
<circle cx="250.2" cy="206.4" r=".18"/>
<circle cx="265.6" cy="204.4" r=".18"/>
<circle cx="294.3" cy="200.4" r=".18"/>
<circle cx="294.3" cy="201.3" r=".18"/>
<circle cx="119.3" cy="228.5" r=".18"/>
<circle cx="128.7" cy="228.5" r=".18"/>
<circle cx="140" cy="229.5" r=".18"/>
<circle cx="142.8" cy="235" r=".18"/>
<circle cx="143.5" cy="235.7" r=".18"/>
<circle cx="144.5" cy="236.7" r=".18"/>
<circle cx="145.7" cy="234.9" r=".18"/>
<circle cx="147.8" cy="232.6" r=".18"/>
<circle cx="147.8" cy="236.1" r=".18"/>
<circle cx="147.8" cy="235.3" r=".18"/>
<circle cx="159.5" cy="228.5" r=".18"/>
<circle cx="168.9" cy="228.5" r=".18"/>
<circle cx="108.9" cy="240.9" r=".18"/>
<circle cx="147.8" cy="240.8" r=".18"/>
</g>
<!-- layer: FD_Dimensions -->
<g fill="none" stroke="#000" stroke-width=".31">
<path d="M53.4 35.8h62.4M55.5 39.3v152.4M52.2 72.8v40.4M55.7 74.9h138.5M197.7 72.8v40.5M199.5 84.2h10.5M207.9 87.7v55.5M199.5 146.6h10.5M235.7 178h135.5M259.2 164v21M262.7 166.1h33.5M299.7 164v21"/>
<path d="M385.9 177.8l-10.5 .2M53.4 195.3h62.4M237.8 181.5v23.4M383.9 181.3l.1 6.1M384.1 190.9l.4 20M386.2 190.9l-10.5 .2M104.5 214.9h37.1M106.6 218.4v39.7M235.7 208.4h21M104.5 261.6h53.3"/>
</g>
<g fill="#000" stroke="#000" stroke-width=".31">
<path d="M55.5 35.8l.5 3.5h-1.1zM52.2 74.9l3.5-.6v1.2zM194.2 74.3l3.5 .6-3.5 .6zM207.9 84.2l.5 3.5h-1.1zM207.3 143.2h1.1l-.5 3.4zM259.2 166.1l3.5-.6v1.2zM296.2 165.5l3.5 .6-3.5 .6zM54.9 191.7h1.1l-.5 3.6zM237.8 178l.6 3.5h-1.2zM383.8 177.8l.7 3.5h-1.2zM383.4 187.5l1.2-.1-.5 3.5zM106.6 214.9l.6 3.5h-1.1z"/>
<path d="M237.2 204.9h1.2l-.6 3.5zM106.1 258.1h1.1l-.6 3.5z"/>
</g>
<!-- layer: Leaders -->
<path d="M188.1 240.4l1.2-.2v3.5z" fill="#000" stroke="#000" stroke-width=".31"/>
<path d="M142.4 223h43.3l3 17.3" fill="none" stroke="#000" stroke-width=".31"/>
<path d="M60 130.9h7v7h-7zM63.5 137.9v4.7h7.9M74.8 129.1v15.6M247.3 214.5h7v7h-7zM254.3 218h1M258.8 210v10.1M120.9 248.6h7v7h-7zM143.5 248.8v3.3h-15.6" fill="none" stroke="#000" stroke-width=".31"/>
<path d="M71.4 142.6l3.4-2.1v4.1zM255.3 218l3.5-2v4zM141.4 245.3h4.1l-2 3.5z" fill="#000" stroke="#000" stroke-width=".31"/>
<!-- layer: Custom Tables -->
<g fill="none" stroke="#000" stroke-width=".31">
<path d="M169.6 10.5h107.8v27.2h-107.8zM205.5 10.5v27.2M241.4 10.5v27.2M280.3 10.4h140v70.2h-140zM280.3 17.9h140M315.3 17.9v62.7M350.3 17.9v62.7M385.3 17.9v62.7M169.6 22.8h107.8M169.6 30.3h107.8M280.3 30.1h140M280.3 37.5h140"/>
<path d="M280.3 45h140M280.3 52.5h140M280.3 60h140M280.3 73.1h140M327.4 80.6h89.3v82.2h-89.3zM327.4 88.1h89.3M327.4 94.9h89.3M372.1 88.1v74.7M327.4 101.8h89.3M327.4 108.7h89.3M327.4 115.5h89.3M327.4 122.4h89.3"/>
<path d="M327.4 129.3h89.3M327.4 145.9h89.3M253.9 243.8h168.2v25.6h-168.2zM253.9 250.7h168.2M338 243.8v25.6M253.9 262.6h168.2"/>
</g>
<!-- layer: BORDER -->
<path d="M15 0h-15v15M20 10h401.8v259.4h-401.8zM220.9 5v10M416.8 0h15v15M15 139.7h10M416.8 139.7h10M0 264.4v15h15M220.9 264.4v10M431.8 264.4v15h-15" fill="none" stroke="#000" stroke-width=".31"/>
<g font-size="4.9">
<text x="209.3" y="17.9">Static Margin</text>
<text x="245.9" y="15.5">CG Location</text>
<text x="315.6" y="15.4">Weight and Balance Information</text>
<text x="246.8" y="21.4">from Datum</text>
<text x="351.9" y="22.8">Distance From</text>
<text x="392.6" y="22.8">Resulting</text>
<text x="179.4" y="27.7">Loaded</text>
<text x="218.8" y="27.7">0.04</text>
<text x="253.5" y="27.7">5.8 in</text>
<text x="285.1" y="25.3">Component</text>
<text x="325.2" y="25.2">Weight</text>
<text x="360.6" y="28.6">Datum</text>
<text x="393.8" y="28.6">Moment</text>
<text x="177.1" y="35.2">Unloaded</text>
<text x="218.8" y="35.2">0.04</text>
<text x="253.5" y="35.2">5.8 in</text>
<text x="291.3" y="35">Motor</text>
<text x="326.8" y="35">0.3 lb</text>
<text x="361.9" y="35">8.6 in</text>
<text x="394.1" y="35">2.6 in-lb</text>
<text x="287.9" y="42.5">Receiver</text>
<text x="325.4" y="42.5">0.03 lb</text>
<text x="361.1" y="42.5">-8.3 in</text>
<text x="393.3" y="42.5">-0.3 in-lb</text>
<text x="292.7" y="50">ESC</text>
<text x="326.8" y="49.9">0.1 lb</text>
<text x="363.9" y="49.9">7 in</text>
<text x="394.1" y="49.9">0.7 in-lb</text>
<text x="283" y="57.4">Motor Battery</text>
<text x="325.4" y="57.4">0.32 lb</text>
<text x="361.9" y="57.4">5.1 in</text>
<text x="393.9" y="57.4">1.6 in-lb</text>
<text x="287.9" y="64.9">Receiver</text>
<text x="326.8" y="64.9">0.3 lb</text>
<text x="361.1" y="64.9">-7.9 in</text>
<text x="393.3" y="64.9">-2.4 in-lb</text>
<text x="289.9" y="70.7">Battery</text>
<text x="116.7" y="73.4">45.83</text>
<text x="281.9" y="78">Water Payload</text>
<text x="328.9" y="78">2 lb</text>
<text x="361.1" y="78">-5.3 in</text>
<text x="391.9" y="78">-10.3 in-lb</text>
<text x="54" y="123.9" transform="rotate(-90 54 123.9)">50.21</text>
<text x="206.4" y="123.9" transform="rotate(-90 206.4 123.9)">19.69</text>
<text x="61.8" y="136.1">A</text>
<text x="271" y="164.7">12.75</text>
<text x="385.6" y="195.7" transform="rotate(89 385.6 195.7)">4.14</text>
<text x="236.4" y="200.2" transform="rotate(-90 236.4 200.2)">9.58</text>
<text x="249.2" y="219.7">A</text>
<text x="142" y="222.3">MAC: 10.63±0.1 in</text>
<text x="105.2" y="246.7" transform="rotate(-90 105.2 246.7)">14.71</text>
<text x="122.8" y="253.9">A</text>
</g>
<g font-size="4.3">
<text x="355.5" y="85.4">Summary of Data</text>
<text x="340.4" y="92.6">Wingspan</text>
<text x="389.2" y="93">4.1 ft.</text>
<text x="337.8" y="99.4">Aspect Ratio</text>
<text x="390.2" y="99.4">3.93</text>
<text x="336.4" y="106.3">Empty Weight</text>
<text x="388" y="106.3">2.66 lb</text>
<text x="340.7" y="113.1">Motor KV</text>
<text x="387.3" y="113.1">840 KV</text>
<text x="331.3" y="120">Motor Make&amp;Model</text>
<text x="378" y="120">Cobra C-2820/14</text>
<text x="334" y="126.9">Battery Capacity</text>
<text x="380" y="126.9">1300 mAh 45C</text>
<text x="341" y="133.7">Propeller</text>
<text x="380.9" y="133.8">APC 11x5.5 in</text>
<text x="335.2" y="143.9">Diameter, Pitch</text>
<text x="336.7" y="138.8">Manufacturer,</text>
<text x="330.6" y="150.4">Servo Manufacturer,</text>
<text x="331" y="155.5">Model Number, and</text>
<text x="376.4" y="150.4">Miuzei MG90S 9G,</text>
<text x="385.1" y="155.5">35.7 oz-in</text>
<text x="343" y="160.6">Torque</text>
<text x="268.3" y="248.3">Drawn By: Thomas Casasola</text>
<text x="369.3" y="248.3">Team #326</text>
<text x="260.1" y="255.1">Material: Aerolite Balsa, Birch, Poplar,</text>
<text x="352.4" y="255.1">Team Name: Airtime Aviation</text>
<text x="275" y="260.3">Styrofoam, Cardboard</text>
<text x="259.3" y="267.1">Units: In</text>
<text x="285.6" y="267.1">Payload is located at CG</text>
<text x="349.5" y="267.1">School Name: Tulane University</text>
</g>
<g font-size="3.5">
<text x="120.1" y="7.5">1</text>
<text x="321.2" y="7.5">2</text>
<text x="15" y="77.4">A</text>
<text x="128.9" y="73.4">±.1</text>
<text x="424.3" y="77.4">A</text>
<text x="54" y="111.6" transform="rotate(-90 54 111.6)">±.1</text>
<text x="206.4" y="111.7" transform="rotate(-90 206.4 111.7)">±.1</text>
<text x="283.2" y="164.7">±.1</text>
<text x="236.4" y="190.7" transform="rotate(-90 236.4 190.7)">±.1</text>
<text x="14.7" y="207.1">B</text>
<text x="385.8" y="205.3" transform="rotate(89 385.8 205.3)">±.1</text>
<text x="424" y="207.1">B</text>
<text x="105.2" y="234.5" transform="rotate(-90 105.2 234.5)">±.1</text>
<text x="120.1" y="274.4">1</text>
<text x="321.2" y="274.4">2</text>
</g>
</svg>
